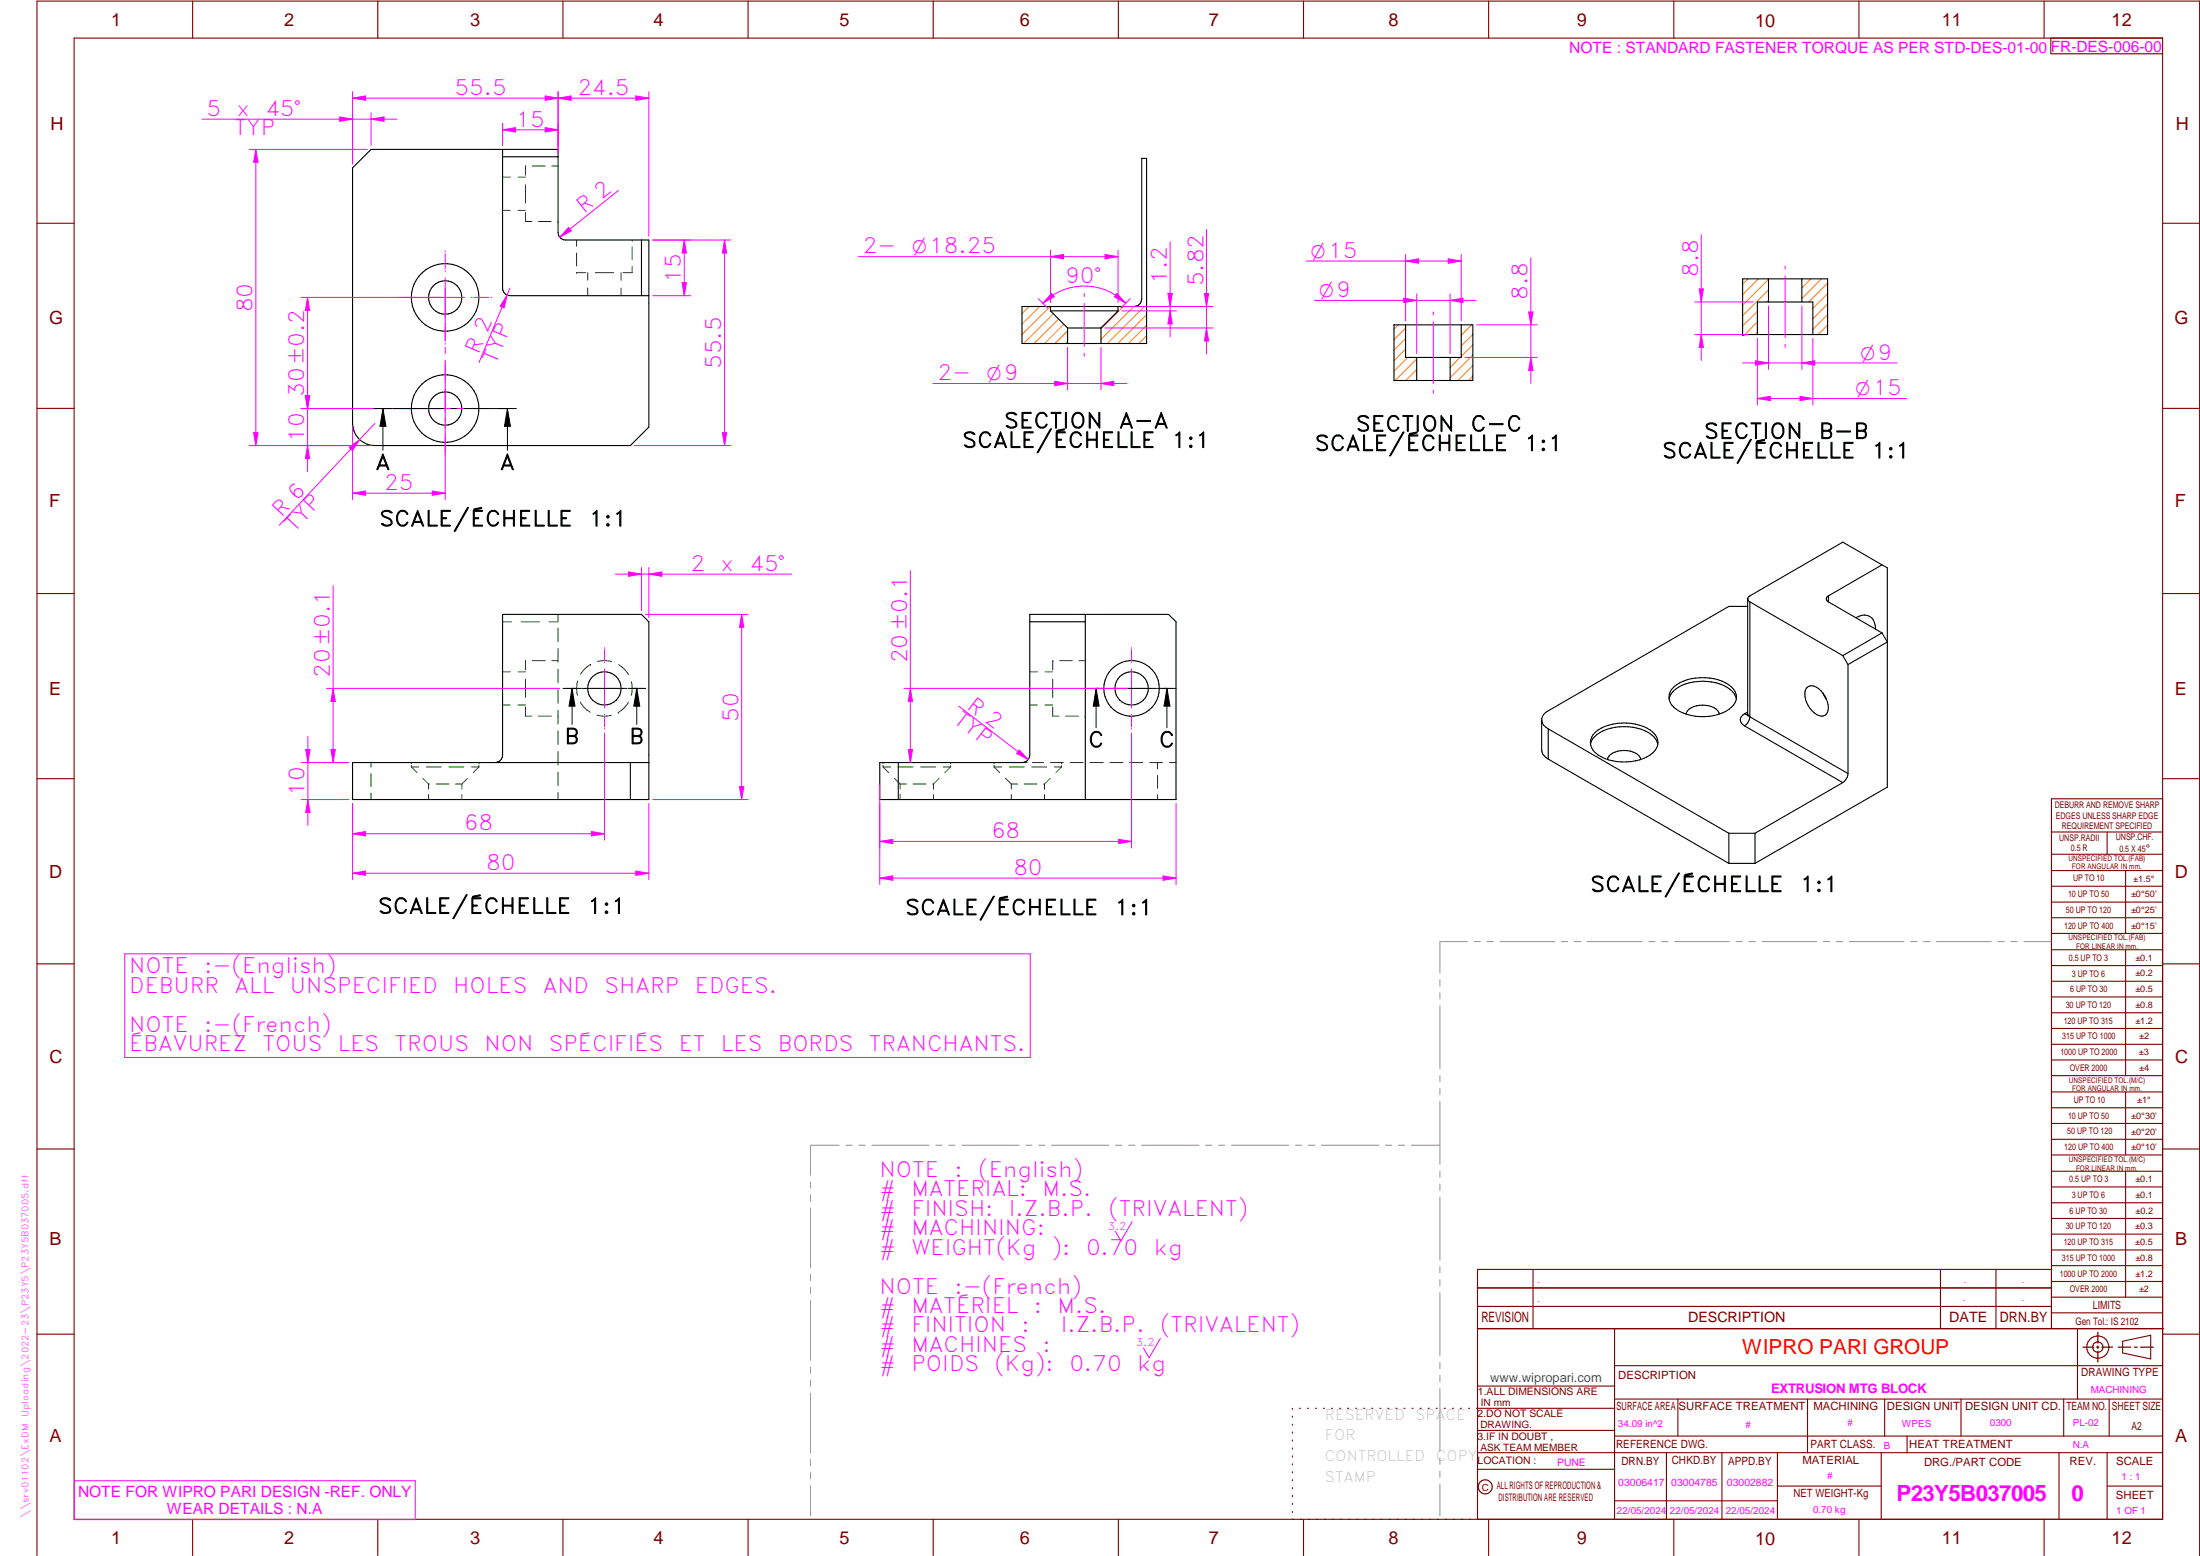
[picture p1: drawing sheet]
<svg xmlns="http://www.w3.org/2000/svg" width="594mm" height="420mm" viewBox="0 0 594 420" stroke-linecap="round" stroke-linejoin="round" font-family="sans-serif">
<g fill="none" stroke="#800000" stroke-width=".3">
<path d="M20 10.3h564v400h-564zM52 .3v10M102 .3v10M152 .3v10M202 .3v10M252 .3v10M302 .3v10M352 .3v10M402 .3v10M452 .3v10M502 .3v10M552 .3v10"/>
<path d="M553.8 10.3v4.2h30.2M10 60.3h10M584 60.3h10M10 110.3h10M584 110.3h10M10 160.3h10M584 160.3h10M10 210.3h10M584 215.7h-30v143.1M584 210.3h10M554 224.7h30M554 230.7h30"/>
<path d="M554 235.1h30M554 239.3h30M569 224.7v6M574 235.1v17M554 243.6h30M554 247.8h30M554 252.1h30M554 256.5h30M574 256.5v33.9M10 260.3h10M554 260.7h30M554 265h30"/>
<path d="M554 269.2h30M554 273.5h30M554 277.7h30M584 260.3h10M554 282h30M554 286.2h30M554 290.4h30M554 294.9h30M554 299.1h30M574 294.9v17M10 310.3h10M554 303.4h30"/>
<path d="M554 307.6h30M554 311.9h30M554 316.3h30M574 316.3v34M584 310.3h10M554 320.5h30M554 324.8h30M554 329h30M554 333.2h30M554 337.5h30M399 358.8h185.2M399 352.8h155"/>
<path d="M399 347.8h155M414 342.8v16M436 358.8v51.5M524 342.8v16M539 342.8v16M554 341.8h30M554 346h30M554 350.3h30M554 354.5h30M554 342.8h-155v67.5M561 358.8v19M10 360.3h10"/>
<path d="M399 374.3h37M436 377.8h148M453.1 377.8v10M488.1 377.8v14.5M508.9 377.8v10M529.5 377.8v10M557.3 377.8v10M569.5 377.8v10M573.2 362.2l7.6-1.6v6.3l-7.6-1.6zM584 368.8h-148M584 360.3h10M349 380.3v.3"/>
<path d="M349 382.4v.3M349 384.6v.3M349 386.7v.3M349 388.8v.3M349 391v.3M349 393.1v.3M349 395.3v.3M349 397.4v.3M349 399.5v.3M350.9 380.3h.2M353.1 380.3h.2M355.2 380.3h.3"/>
<path d="M357.4 380.3h.3M359.6 380.3h.3M361.7 380.3h.3M363.9 380.3h.3M366.1 380.3h.3M368.3 380.3h.2M370.4 380.3h.3M372.6 380.3h.3M374.8 380.3h.3M376.9 380.3h.4M379.1 380.3h.3M381.3 380.3h.3"/>
<path d="M383.4 380.3h.4M385.6 380.3h.3M387.8 380.3h.3M390 380.3h.3M392.2 380.3h.3M394.3 380.3h.3M396.5 380.3h.3M398.7 380.3h37.3M399 396.7h37M399 392.3h185M399 386.2h37M436 387.8h148"/>
<path d="M450 392.3v18M465 392.3v18M480 392.3v18M508 392.3v18M515 387.8v4.5M556 392.3v18M569 392.3v18M52 410.3v9.7M102 410.3v9.7M152 410.3v9.7M202 410.3v9.7M252 410.3v9.7"/>
<path d="M302 410.3v9.7M349 401.7v.3M349 403.8v.4M349 406v.3M349 408.1v.3M352 410.3v9.7M402 410.3v9.7M436 405.3h44M452 410.3v9.7M480 401.3h28M502 410.3v9.7M552 410.3v9.7"/>
<path d="M569 401.3h15M10 420v-419.7h584v419.7"/>
<circle cx="566.5" cy="363.7" r="1.39"/>
<circle cx="566.5" cy="363.8" r="3"/>
<circle cx="401.1" cy="401.5" r="1.9"/>
</g>
<g fill="none" stroke="#f0f" stroke-width=".27">
<path d="M67.3 40.3h31.9M120.2 67.7v.2M120.2 68.5v4.1M120.2 73.1v.2M120.2 75.1v17.1M107.6 80.3h.3M108.4 80.3h4M113 80.3h.2M115 80.3h10.5M120.2 92.7v.3M120.2 93.7v1.8M120.2 97.2v18.4"/>
<path d="M127.2 80.3h.2M128 80.3h4M132.6 80.3h.2M68.5 116.8h1.2l-.6 3.5zM107.6 110.3h.3M108.4 110.3h4M113 110.3h.2M115 110.3h10.5M120.2 117.3v.2M120.2 118.1v4M127.2 110.3h.2M128 110.3h4"/>
<path d="M132.6 110.3h.2M67.3 120.3h32.9M120.2 122.7v.2M163.2 174.9v.2M163.2 175.5v2.9M163.2 178.7v.2M305.6 174.9v.2M305.6 175.5v2.9M305.6 178.7v.2M152.2 185.9h.2M152.8 185.9h2.9M156.1 185.9h.1"/>
<path d="M158 185.9h10.5M163.2 192.9v.1M163.2 193.4v2.9M163.2 196.7v.2M163.2 180.6v10.5M170.2 185.9h.1M170.8 185.9h2.8M174 185.9h.2M294.5 185.9h.3M295.1 185.9h2.9M298.4 185.9h.2M300.3 185.9h10.5"/>
<path d="M305.6 180.6v10.5M305.6 192.9v.1M305.6 193.4v2.9M305.6 196.7v.2M312.6 185.9h.1M313.1 185.9h2.9M316.4 185.9h.2M33.7 257.6h244.5v27.9h-244.5zM305.7 329.9l-3 5.2-1.5-2.6M313.3 361.4l-3 5.2-1.5-2.6M20.1 399.8h92v10.5h-92z"/>
</g>
<g fill="none" stroke="#949494" stroke-width=".27">
<path d="M396.2 254.3h-7.4v8.5M398.1 254.3h1.6M401.5 254.3h1.8M405 254.3h14.8M421.6 254.3h1.7M425.1 254.3h1.7M428.6 254.3h14.8M445.2 254.3h1.7M448.7 254.3h1.7M452.2 254.3h14.8M468.8 254.3h1.7M472.3 254.3h1.7"/>
<path d="M475.8 254.3h14.8M492.4 254.3h1.7M495.8 254.3h1.8M499.4 254.3h14.7M516 254.3h1.6M519.4 254.3h1.8M522.9 254.3h14.8M539.5 254.3h1.7M543 254.3h1.7M546.5 254.3h7.4M388.8 264.5v1.8M388.8 268.1v1.6"/>
<path d="M388.8 271.6v17M388.8 290.4v1.7M388.8 293.9v1.7M388.8 297.4v17M218.9 319.2v1.6M226.6 309.2h-7.7v8.1M228.4 309.2h1.7M231.9 309.2h1.7M235.4 309.2h15.5M252.7 309.2h1.7M256.2 309.2h1.7M259.7 309.2h15.5"/>
<path d="M277 309.2h1.7M280.5 309.2h1.7M284 309.2h15.5M301.2 309.2h1.8M304.8 309.2h1.7M308.3 309.2h15.5M325.5 309.2h1.7M329.1 309.2h1.6M332.6 309.2h15.4M349.8 309.2h1.7M353.3 309.2h1.7M356.8 309.2h15.5"/>
<path d="M374.1 309.2h1.7M377.6 309.2h1.7M381.1 309.2h7.7M388.8 316.2v1.7M388.8 319.7v1.7M218.9 322.6v1.8M218.9 326.1v16.2M388.8 323.2v17.1M218.9 344.1v1.8M218.9 347.6v1.7M218.9 351.2v16.1M388.8 342.1v1.6"/>
<path d="M388.8 345.6v1.7M388.8 349v17.1M218.9 369.1v1.7M218.9 372.6v1.8M218.9 376.1v16.2M388.8 367.9v1.7M388.8 371.4v1.7M388.8 374.9v17M218.9 394.1v1.8M218.9 397.6v1.7M388.8 393.7v1.7M388.8 397.2v1.7"/>
<path d="M218.9 401.2v8.1M388.8 400.7v8.6"/>
</g>
<path d="M566.5 359.7v3M562.5 363.8h2.9M566.1 363.8h.7M566.5 363.4v.7M566.5 364.9v2.8M567.6 363.8h2.9M572 363.8h3.4M576.3 363.8h.8M578 363.8h3.5" fill="none" stroke="#800000" stroke-width=".34"/>
<g fill="none" stroke="#008000" stroke-width=".27">
<path d="M135.7 56.8h2M135.7 47.8h2.1M139.9 56.8h2M139.9 47.8h2M141.9 49.9v4.9M141.9 57.4v2.4h1.7M142 44.8l-.1 2.5M143.8 44.8h3.4M145.4 59.8h3.5M149 44.8h1.7M150.7 59.8h.1M155.7 73.6h.1"/>
<path d="M155.7 64.8v1.7M155.7 68.3v3.5M155.7 73.6h2.5M158.7 73.6v2M158.7 77.8v2M160.8 73.6h4.9M167.7 73.6v2.1M167.7 77.8v2M170.7 64.9h.1M170.7 71.9v1.7h-2.4M170.7 66.7v3.4M135.7 167.9h2.5"/>
<path d="M140.7 167.9h5M142 178.4l-.1 2.4M143.8 178.4h3.4M148.2 167.9h2.5M149 178.4h1.7M150.7 165.9v1.8M150.7 169.6v3.7M150.7 175.1v3.7M159.5 179.4a7.3 7.3 0 0 0-2.7 2.7M159.5 179.4h.1M161.4 178.6a6.2 6.2 0 0 1 3.8 .1M167 179.5a7.6 7.6 0 0 1 2.7 2.7"/>
<path d="M284.3 178.4v2.5M284.3 178.4h.1M286.1 178.4h3.5M291.4 178.4h1.7M135.7 190.4h2M135.7 181.4h2.1M139.9 190.4h2M139.9 181.4h2M141.9 190.9v2.5h1.7M141.9 183.4v4.9M145.4 193.4h3.5M150.7 193.4h.1"/>
<path d="M150.7 180.7v3.7M150.7 186.3v3.6M150.7 191.8v3.7M150.7 197.4v3.6M156 183.9a6.9 6.9 0 0 0-.1 3.8M156.7 189.6a7.1 7.1 0 0 0 2.7 2.7M161.2 193.1a6.9 6.9 0 0 0 3.9 0M167 192.4h.1M169.7 189.6a7.5 7.5 0 0 1-2.7 2.8M170.5 184a7.1 7.1 0 0 1 0 3.8M278.1 190.4h2M278.1 181.4h2.1"/>
<path d="M282.2 190.4h2.1M282.2 181.4h2.1M284.3 183.4v5M284.3 190.9v2.5h1.7M287.8 193.4h3.4M293 193.4h.1M100.2 205.9v1.2M100.2 208.9v3.5M100.2 214.2v1.7M111.1 207.1h2M111.1 205.9v.3M111.1 206.7v.4"/>
<path d="M111.1 207.1l1.5 1.5M114.2 210.2l1.5 1.5M115.1 207.1h4.1M115.7 211.7h.2M115.7 211.7v1.4M115.7 214.5v1.4M117.8 211.7h3.4M121.2 207.1h4.1M123 211.7h1.7M124.7 211.7v1.4M124.7 214.5v1.4M126.2 210.2l-1.5 1.5"/>
<path d="M127.3 207.1h2M129.3 205.9v.4M129.3 206.7v.4M129.3 207.1l-1.5 1.5M150.7 202.9v3.7M150.7 208.5v3.6M150.7 214v1.9M238.5 207.1h2M238.5 205.9v.3M238.5 206.7v.4M238.5 207.1l1.4 1.5M241.5 210.2l1.6 1.5"/>
<path d="M242.6 207.1h3.9M243.1 211.7h1.7M243.1 211.7v1.4M243.1 214.5v1.4M246.6 211.7h3.4M248.6 207.1h4M251.8 211.7h.3M252.1 211.7v1.4M252.1 214.5v1.4M253.6 210.2l-1.5 1.5M254.7 207.1h2M256.7 205.9v.4"/>
<path d="M256.7 206.7v.4M256.7 207.1l-1.6 1.5M268.4 207.1h2.1M268.4 205.9v.3M268.4 206.7v.4M268.4 207.1l1.6 1.5M271.5 210.2l1.6 1.5M272.5 207.1h4.1M273.1 211.7h1.7M273.1 211.7v1.4M273.1 214.5v1.4M276 205.9h1.4"/>
<path d="M276.6 211.7h3.4M278.6 207.1h4.1M278.8 205.9h3M281.8 211.7h.3M282.1 211.7v1.4M282.1 214.5v1.4M283.6 210.2l-1.5 1.5M283.6 205.9h3.6M284.7 207.1h2M286.7 207.1l-1.5 1.5M286.7 205.9v.4M286.7 206.7v.4"/>
<path d="M289 205.9h3.5M294.3 205.9h3.6M299.7 205.9h3.5M305 205.9h3.6M310.4 205.9h3.5M312.6 205.9v1.7M312.6 209.4v3.5M312.6 214.6v1.3M315.8 205.9h1.8"/>
</g>
<g fill="none" stroke="#000" stroke-width=".3">
<path d="M100.2 40.3h50.5v22.5a1.97 1.97 0 0 0 2 2h22.5v50.5l-5 5h-69a6 6 0 0 1-6-6v-69zM135.7 40.3v37.5a2.03 2.03 0 0 0 2 2h37.5M135.7 42.3h15M173.2 64.8v15M508.2 152.5l1.4 .8v59.3l-35.7 20.5M508.2 152.5l-10.6-6.1-25.1 14.5a.85 .85 0 0 0-.5 .8 .85 .85 0 0 0 .5 .8M508.2 152.5l-14.5 8.4M278.1 167.9h15M293.1 165.9v50M471.9 161.7v31l.6 .8M471.9 163.7h-5.1l-48.7 28.2a2.95 2.95 0 0 0-1.8 2.2v8.4a2.82 2.82 0 0 0 1.8 2.5M472.5 162.5l25.1 14.5"/>
<path d="M472.5 162.5v31M493.7 162.5l14.5 8.4M493.7 160.9v1.6M493.7 160.9a.85 .85 0 0 0-.5 .8 .85 .85 0 0 0 .5 .8M497.6 177l1.4 2.5M499 179.5v29.4M501.1 166.8a3.3 3.3 0 0 1 4.8 .6l.5 1.6 .1 .9M508.2 170.9l-10.6 6.1M508.2 170.9l1.4 2.5-10.6 6.1M416.3 194.7a2.95 2.95 0 0 0 1.8 2.1M418.1 196.8l48.7 28.2M418.1 196.8v8.2"/>
<path d="M430.8 197.7a13.3 13.3 0 0 1 15.6 0 3.6 3.6 0 0 1-.8 6.1 13.6 13.6 0 0 1-14.8-.6 3.5 3.5 0 0 1 0-5.5zM450.7 188.7a6.7 6.7 0 0 1 5.5-4.3 13.6 13.6 0 0 1 10.9 1.7 4.2 4.2 0 0 1 1.8 2.6M452 185.5a13.3 13.3 0 0 1 15.6 0 3.6 3.6 0 0 1-.8 6.1 13.7 13.7 0 0 1-14.1 0 3.7 3.7 0 0 1-.7-6.1zM455.3 192.8a4.2 4.2 0 0 1 4.5-2.4 4.1 4.1 0 0 1 4.5 2.4M471.1 196l26.5 15.3M471.1 192.7a1.73 1.73 0 0 0-1.2 1.7 1.73 1.73 0 0 0 1.2 1.6M471.1 192.7l.8 .2M471.8 193h.1M471.9 192.9h.1M471.9 193h.1M471.9 192.3l-.8 .4M471.9 192.8v.1"/>
<path d="M472.5 193.5l26.5 15.4M472.5 193.5l-.1 .6a3.2 3.2 0 0 1-1.3 1.9M487.9 185.7a2.28 2.28 0 0 1 3.2 .3 6.4 6.4 0 0 1 2.4 6.4 1.9 1.9 0 0 1-2.9 .6 6.4 6.4 0 0 1-3-6.8zM492.2 187.1l1 1.8M133.7 205.9a1.97 1.97 0 0 0 2-2v-38h37.5l2 2v48h-80v-10h80M170.2 205.9v10M237.6 205.9h38.4a2.03 2.03 0 0 0 2.1-2v-38h37.4l2.1 2v48h-80zM242.6 205.9v10M418.1 205l48.7 28.1M429.5 201a6.7 6.7 0 0 1 5.5-4.4 13 13 0 0 1 11.6 2.4l.5 .6 .6 1.4M434.1 205.1a4.2 4.2 0 0 1 4.5-2.5 4.2 4.2 0 0 1 4.5 2.5M497.6 211.3l-23.7 13.7"/>
<path d="M499 208.9a3.1 3.1 0 0 1-1.4 2.4M466.8 225h7.1M466.8 225v8.1M466.8 233.1h7.1M473.9 225v8.1"/>
<circle cx="120.2" cy="80.3" r="9.1"/>
<circle cx="120.2" cy="80.3" r="4.5"/>
<circle cx="120.2" cy="110.3" r="9.1"/>
<circle cx="120.2" cy="110.3" r="4.5"/>
<circle cx="163.2" cy="185.9" r="4.5"/>
<circle cx="305.6" cy="185.9" r="7.5"/>
<circle cx="305.6" cy="185.9" r="4.5"/>
</g>
<path d="M68.5 116.8h1.2l-.6 3.5z" fill="#f0f"/>
<path d="M69.1 40.3l.6 3.5h-1.2z" fill="none" stroke="#f0f" stroke-width=".27"/>
<path d="M69.1 40.3l.6 3.5h-1.2z" fill="#f0f"/>
<path d="M69.1 40.3v80M176.3 64.8h21.1M195.1 116.8h1.1l-.5 3.5zM171.3 120.3h26.1" fill="none" stroke="#f0f" stroke-width=".27"/>
<path d="M195.1 116.8h1.1l-.5 3.5z" fill="#f0f"/>
<path d="M195.7 64.8l.5 3.5h-1.1z" fill="none" stroke="#f0f" stroke-width=".27"/>
<path d="M195.7 64.8l.5 3.5h-1.1z" fill="#f0f"/>
<path d="M95.2 24.8v19.5M147.2 25.9l3.5 .6-3.5 .6zM150.7 24.8v16.5M195.7 64.8v55.5" fill="none" stroke="#f0f" stroke-width=".27"/>
<path d="M147.2 25.9l3.5 .6-3.5 .6z" fill="#f0f"/>
<path d="M95.2 26.5l3.5-.6v1.2z" fill="none" stroke="#f0f" stroke-width=".27"/>
<path d="M95.2 26.5l3.5-.6v1.2z" fill="#f0f"/>
<path d="M95.2 26.5h55.5M150.7 24.8v16.5M150.7 26.5l3.5-.6v1.2zM175.2 24.8v39" fill="none" stroke="#f0f" stroke-width=".27"/>
<path d="M150.7 26.5l3.5-.6v1.2z" fill="#f0f"/>
<path d="M171.7 25.9l3.5 .6-3.5 .6z" fill="none" stroke="#f0f" stroke-width=".27"/>
<path d="M171.7 25.9l3.5 .6-3.5 .6z" fill="#f0f"/>
<path d="M150.7 26.5h24.5M176.3 79.8h10.2M176.3 64.8h10.2M184.2 76.3h1.2l-.6 3.5z" fill="none" stroke="#f0f" stroke-width=".27"/>
<path d="M184.2 76.3h1.2l-.6 3.5z" fill="#f0f"/>
<path d="M184.8 64.8l.6 3.5h-1.2z" fill="none" stroke="#f0f" stroke-width=".27"/>
<path d="M184.8 64.8l.6 3.5h-1.2z" fill="#f0f"/>
<path d="M135.7 33.3v6M135.7 35.1l3.5-.6v1.1zM150.7 33.3v6M184.8 64.8v15" fill="none" stroke="#f0f" stroke-width=".27"/>
<path d="M135.7 35.1l3.5-.6v1.1z" fill="#f0f"/>
<path d="M147.2 34.5l3.5 .6-3.5 .5z" fill="none" stroke="#f0f" stroke-width=".27"/>
<path d="M147.2 34.5l3.5 .6-3.5 .5z" fill="#f0f"/>
<path d="M135.7 35.1h15M167 51.4l-15.8 12.7M153.5 61.4l.8 1-3.1 1.7z" fill="none" stroke="#f0f" stroke-width=".27"/>
<path d="M153.5 61.4l.8 1-3.1 1.7z" fill="#f0f"/>
<path d="M95.2 217v20.5M175.2 217v20.5M95.2 235.8l3.5-.6v1.1z" fill="none" stroke="#f0f" stroke-width=".27"/>
<path d="M95.2 235.8l3.5-.6v1.1z" fill="#f0f"/>
<path d="M171.7 235.2l3.5 .6-3.5 .5z" fill="none" stroke="#f0f" stroke-width=".27"/>
<path d="M171.7 235.2l3.5 .6-3.5 .5z" fill="#f0f"/>
<path d="M237.6 217v21.8M317.6 217v21.8M95.2 235.8h80M237.6 237.1l3.5-.6v1.2z" fill="none" stroke="#f0f" stroke-width=".27"/>
<path d="M237.6 237.1l3.5-.6v1.2z" fill="#f0f"/>
<path d="M314.1 236.5l3.5 .6-3.5 .6z" fill="none" stroke="#f0f" stroke-width=".27"/>
<path d="M314.1 236.5l3.5 .6-3.5 .6z" fill="#f0f"/>
<path d="M81.4 215.9h12.8M81.4 205.9h12.8M83.1 215.9l.6 3.5h-1.2zM237.6 237.1h80" fill="none" stroke="#f0f" stroke-width=".27"/>
<path d="M83.1 215.9l.6 3.5h-1.2z" fill="#f0f"/>
<path d="M82.5 202.4h1.2l-.6 3.5z" fill="none" stroke="#f0f" stroke-width=".27"/>
<path d="M82.5 202.4h1.2l-.6 3.5z" fill="#f0f"/>
<path d="M174.3 165.9h27.7M83.1 198.9v24M176.3 215.9h25.7M199.7 212.4h1.2l-.6 3.5z" fill="none" stroke="#f0f" stroke-width=".27"/>
<path d="M199.7 212.4h1.2l-.6 3.5z" fill="#f0f"/>
<path d="M200.3 165.9l.6 3.5h-1.2z" fill="none" stroke="#f0f" stroke-width=".27"/>
<path d="M200.3 165.9l.6 3.5h-1.2z" fill="#f0f"/>
<path d="M173.2 153.2v11.6M175.2 153.2v13.6M175.2 155l3.5-.6v1.2zM200.3 165.9v50" fill="none" stroke="#f0f" stroke-width=".27"/>
<path d="M175.2 155l3.5-.6v1.2z" fill="#f0f"/>
<path d="M169.7 154.4l3.5 .6-3.5 .6z" fill="none" stroke="#f0f" stroke-width=".27"/>
<path d="M169.7 154.4l3.5 .6-3.5 .6z" fill="#f0f"/>
<path d="M166.2 155h47.6M258.9 190.7l18.8 14.4M275.2 202.5l2.5 2.6-3.2-1.6z" fill="none" stroke="#f0f" stroke-width=".27"/>
<path d="M275.2 202.5l2.5 2.6-3.2-1.6z" fill="#f0f"/>
<path d="M305.6 198v31M237.6 211.9v17.1M237.6 227.2l3.5-.5v1.1z" fill="none" stroke="#f0f" stroke-width=".27"/>
<path d="M237.6 227.2l3.5-.5v1.1z" fill="#f0f"/>
<path d="M302.1 226.7l3.5 .5-3.5 .6z" fill="none" stroke="#f0f" stroke-width=".27"/>
<path d="M302.1 226.7l3.5 .5-3.5 .6z" fill="#f0f"/>
<path d="M163.2 198v28.9M95.2 217v9.9M95.2 225.1l3.5-.6v1.2zM237.6 227.2h68" fill="none" stroke="#f0f" stroke-width=".27"/>
<path d="M95.2 225.1l3.5-.6v1.2z" fill="#f0f"/>
<path d="M159.7 224.5l3.5 .6-3.5 .6z" fill="none" stroke="#f0f" stroke-width=".27"/>
<path d="M159.7 224.5l3.5 .6-3.5 .6z" fill="#f0f"/>
<path d="M95.2 115.4v19.5M120.2 114.9v20M95.2 133.2l3.5-.6v1.1zM95.2 225.1h68" fill="none" stroke="#f0f" stroke-width=".27"/>
<path d="M95.2 133.2l3.5-.6v1.1z" fill="#f0f"/>
<path d="M116.7 132.6l3.5 .6-3.5 .5z" fill="none" stroke="#f0f" stroke-width=".27"/>
<path d="M116.7 132.6l3.5 .6-3.5 .5z" fill="#f0f"/>
<path d="M81.3 110.3h37.9M81.3 120.3h18.9M83.1 120.3l.5 3.5h-1.1zM95.2 133.2h25" fill="none" stroke="#f0f" stroke-width=".27"/>
<path d="M83.1 120.3l.5 3.5h-1.1z" fill="#f0f"/>
<path d="M82.5 106.8h1.1l-.5 3.5z" fill="none" stroke="#f0f" stroke-width=".27"/>
<path d="M82.5 106.8h1.1l-.5 3.5z" fill="#f0f"/>
<path d="M81.3 80.3h37.9M81.3 110.3h37.9M82.5 106.8h1.1l-.5 3.5zM83.1 103.3v24" fill="none" stroke="#f0f" stroke-width=".27"/>
<path d="M82.5 106.8h1.1l-.5 3.5z" fill="#f0f"/>
<path d="M83.1 80.3l.5 3.5h-1.1z" fill="none" stroke="#f0f" stroke-width=".27"/>
<path d="M83.1 80.3l.5 3.5h-1.1z" fill="#f0f"/>
<path d="M91.7 31.6l3.5 .6-3.5 .6zM95.2 30.4v13.9M100.2 30.4v8.9M83.1 80.3v30" fill="none" stroke="#f0f" stroke-width=".27"/>
<path d="M91.7 31.6l3.5 .6-3.5 .6z" fill="#f0f"/>
<path d="M100.2 32.2l3.5-.6v1.2z" fill="none" stroke="#f0f" stroke-width=".27"/>
<path d="M100.2 32.2l3.5-.6v1.2z" fill="#f0f"/>
<path d="M54.5 32.2h52.7M101.2 114.3l-25.8 27.5M94.3 120.9l2.8-2.2-1.9 3z" fill="none" stroke="#f0f" stroke-width=".27"/>
<path d="M94.3 120.9l2.8-2.2-1.9 3z" fill="#f0f"/>
<g fill="none" stroke="#000" stroke-width=".27">
<path d="M101 110.3h4.8M103.4 110.3l.8 4.8h-1.6zM103.4 110.3v11.3M106 110.3h14M121.8 110.3h1.7M125.3 110.3h14.1M137 110.3l.8 4.8h-1.6zM137 110.3v11.3M152.1 185.9h4.8M154.5 185.9l.8 4.8h-1.6zM154.5 185.9v9.7M157.1 185.9h12.2"/>
<path d="M169.6 185.9h4.8M172 185.9l.8 4.8h-1.7zM172 185.9v9.7M293.6 185.9h4.8M296 185.9l.8 4.8h-1.6zM296 185.9v10.6M298.6 185.9h13.9M312.7 185.9h4.8M315.1 185.9l.8 4.8h-1.6zM315.1 185.9v10.6"/>
</g>
<path d="M103.4 110.3l.8 4.8h-1.6zM137 110.3l.8 4.8h-1.6zM154.5 185.9l.8 4.8h-1.6zM172 185.9l.8 4.8h-1.7zM296 185.9l.8 4.8h-1.6zM315.1 185.9l.8 4.8h-1.6z" fill="#000"/>
<g fill="none" stroke="#ff8000" stroke-width=".27">
<path d="M472 75.3l-1.4 1.5M474.8 75.3l-4.2 4.3M477.6 75.4l-7 7M477.6 78.3l-7 7M489 75.3l-2.4 2.5M491.8 75.3l-5.2 5.3M493.5 79.3l-4 3.9M493.5 76.5l-5.1 5M277.9 82.8l-1.9 1.9M280.7 82.8l-4.7 4.7M283.6 82.8l-7.6 7.5M284.4 84.7l-8 8.1"/>
<path d="M285.9 86.1l-6.7 6.7M287.3 87.5l-5.2 5.3M288.3 92.2l-.6 .6M288.3 89.4l-3.4 3.4M303.4 82.8l-6.1 6M306.2 82.8l-8.9 8.9M309 82.8l-10 10M309.6 90.7l-2.1 2.1M309.6 87.8l-4.9 5M309.6 85l-7.7 7.8M377.6 87.7l-1.2 1.2M379.6 91.4l-3.2 3.2"/>
<path d="M379.6 94.2l-3.2 3.2M379.6 88.6l-3.2 3.1M380.1 96.5l-3.7 3.7M382.6 96.9l-5.9 5.8M382.6 99.7l-3 3M474.5 86.9l-3.4 3.5M474.5 89.7l-.5 .6M474.5 84.1l-3.9 4M477.6 81.1l-.5 .4M493.5 82.1l-4 4M493.5 84.9l-4 4M493.5 87.8l-2.5 2.5"/>
<path d="M382.6 102.6l-.2 .1"/>
</g>
<g fill="none" stroke="#000" stroke-width=".3">
<path d="M470.6 75.3h22.9v15h-22l-.9 .3zM477.6 75.3v6.2M486.6 75.3v6.2M283.7 83.9h18.2M283.7 82.8v1.1M283.7 83.9l4.6 4.7M288.3 88.6h9M288.3 88.6v4.2M297.3 88.6v4.2M301.9 83.9l-4.6 4.7M301.9 82.8v1.1M306.3 82.8a2.03 2.03 0 0 0 2-2.1v-37.9h1.3v50h-33.6v-10h33.6"/>
<path d="M489.5 90.3v-8.8h-15v8.8"/>
</g>
<path d="M292.8 79.2v.9M482 71.8v.8M482 74.5v16.6M292.8 81.9v11.7M292.8 95.4v.8M482 93v.8" fill="none" stroke="#f0f" stroke-width=".27"/>
<path d="M394.2 96.5l-2.6 2.7M397.4 87.7l-2.8 2.9M397.7 95.9l-6.1 6.1M397.7 98.7l-4 4M397.7 90.3l-3.1 3.1M397.7 93.1l-3.1 3.1M397.7 101.6l-1.2 1.1" fill="none" stroke="#ff8000" stroke-width=".27"/>
<path d="M376.4 87.7h21.3v15h-21.3zM379.6 87.7v8.8h15v-8.8M382.6 96.5v6.2M391.6 96.5v6.2" fill="none" stroke="#000" stroke-width=".3"/>
<path d="M379.6 70.5l3.5-.6v1.2zM379.6 68.7v18M394.6 68.7v18M387 84.2v.8M387 86.9v16.6M387 105.4v.8" fill="none" stroke="#f0f" stroke-width=".27"/>
<path d="M379.6 70.5l3.5-.6v1.2z" fill="#f0f"/>
<path d="M391.1 69.9l3.5 .6-3.5 .6z" fill="none" stroke="#f0f" stroke-width=".27"/>
<path d="M391.1 69.9l3.5 .6-3.5 .6z" fill="#f0f"/>
<path d="M352.7 70.5h41.9M382.6 79.4v16.1M391.6 79.4v16.1M379 80.5l3.6 .6-3.6 .6z" fill="none" stroke="#f0f" stroke-width=".27"/>
<path d="M379 80.5l3.6 .6-3.6 .6z" fill="#f0f"/>
<path d="M391.6 81.1l3.4-.6v1.2z" fill="none" stroke="#f0f" stroke-width=".27"/>
<path d="M391.6 81.1l3.4-.6v1.2z" fill="#f0f"/>
<path d="M355 81.1h43.6M395.6 96.5h19.5M398.7 87.7h16.4M412.8 84.2h1.2l-.6 3.5z" fill="none" stroke="#f0f" stroke-width=".27"/>
<path d="M412.8 84.2h1.2l-.6 3.5z" fill="#f0f"/>
<path d="M413.4 96.5l.6 3.5h-1.2z" fill="none" stroke="#f0f" stroke-width=".27"/>
<path d="M413.4 96.5l.6 3.5h-1.2z" fill="#f0f"/>
<path d="M413.4 69.6v33.9M474.5 91.4v17.9M489.5 91.4v17.9M474.5 107.6l3.6-.6v1.2z" fill="none" stroke="#f0f" stroke-width=".27"/>
<path d="M474.5 107.6l3.6-.6v1.2z" fill="#f0f"/>
<path d="M486.1 107l3.4 .6-3.4 .6z" fill="none" stroke="#f0f" stroke-width=".27"/>
<path d="M486.1 107l3.4 .6-3.4 .6z" fill="#f0f"/>
<path d="M474 97.4l3.6 .6-3.6 .6zM477.6 82.6v17.1M486.6 82.6v17.1M474.5 107.6h40.4" fill="none" stroke="#f0f" stroke-width=".27"/>
<path d="M474 97.4l3.6 .6-3.6 .6z" fill="#f0f"/>
<path d="M486.6 98l3.4-.6v1.2z" fill="none" stroke="#f0f" stroke-width=".27"/>
<path d="M486.6 98l3.4-.6v1.2z" fill="#f0f"/>
<path d="M457.7 90.3h14.3M457.7 81.5h15.8M459.4 90.3l.6 3.5h-1.2zM470.6 98h41.7" fill="none" stroke="#f0f" stroke-width=".27"/>
<path d="M459.4 90.3l.6 3.5h-1.2z" fill="#f0f"/>
<path d="M458.8 78h1.2l-.6 3.5z" fill="none" stroke="#f0f" stroke-width=".27"/>
<path d="M458.8 78h1.2l-.6 3.5z" fill="#f0f"/>
<path d="M283.7 67.6v14.1M283.7 69.3l3.5-.6v1.2zM301.9 67.6v14.1M459.4 63.4v33.9" fill="none" stroke="#f0f" stroke-width=".27"/>
<path d="M283.7 69.3l3.5-.6v1.2z" fill="#f0f"/>
<path d="M298.4 68.7l3.5 .6-3.5 .6z" fill="none" stroke="#f0f" stroke-width=".27"/>
<path d="M298.4 68.7l3.5 .6-3.5 .6z" fill="#f0f"/>
<path d="M231.7 69.3h70.2M288.3 93.8v11.5M297.3 93.8v11.5M284.8 103l3.5 .5-3.5 .6z" fill="none" stroke="#f0f" stroke-width=".27"/>
<path d="M284.8 103l3.5 .5-3.5 .6z" fill="#f0f"/>
<path d="M297.3 103.5l3.5-.5v1.1z" fill="none" stroke="#f0f" stroke-width=".27"/>
<path d="M297.3 103.5l3.5-.5v1.1z" fill="#f0f"/>
<path d="M315.4 79.2h1.2l-.6 3.6zM303 83.9h14.7M310.6 82.8h7.1M251.9 103.5h52.4" fill="none" stroke="#f0f" stroke-width=".27"/>
<path d="M315.4 79.2h1.2l-.6 3.6z" fill="#f0f"/>
<path d="M316 83.9l.6 3.6h-1.2z" fill="none" stroke="#f0f" stroke-width=".27"/>
<path d="M316 83.9l.6 3.6h-1.2z" fill="#f0f"/>
<path d="M316 65.3v25.6M325.2 79.2h1.2l-.6 3.6zM298.4 88.6h29.2M303 82.8h24.6" fill="none" stroke="#f0f" stroke-width=".27"/>
<path d="M325.2 79.2h1.2l-.6 3.6z" fill="#f0f"/>
<path d="M325.8 88.6l.6 3.5h-1.2z" fill="none" stroke="#f0f" stroke-width=".27"/>
<path d="M325.8 88.6l.6 3.5h-1.2z" fill="#f0f"/>
<path d="M301.6 79.2l2.4 2.7-3.1-1.8zM325.8 62v33.6M280.4 80.6l2.5 2.6M305.2 80.6l-2.5 2.6" fill="none" stroke="#f0f" stroke-width=".27"/>
<path d="M301.6 79.2l2.4 2.7-3.1-1.8z" fill="#f0f"/>
<path d="M284 79.2l.7 .9-3.1 1.8z" fill="none" stroke="#f0f" stroke-width=".27"/>
<path d="M284 79.2l.7 .9-3.1 1.8z" fill="#f0f"/>
<path d="M136.9 79.7l-.8 3.4-1-.4zM137.7 77.8l-8.3 20.1M304 81.9a15.8 15.8 0 0 0-22.4 0" fill="none" stroke="#f0f" stroke-width=".27"/>
<path d="M136.9 79.7l-.8 3.4-1-.4z" fill="#f0f"/>
<path d="M244.1 185.9h60.4M245.3 202.4h1.1l-.6 3.5z" fill="none" stroke="#f0f" stroke-width=".27"/>
<path d="M245.3 202.4h1.1l-.6 3.5z" fill="#f0f"/>
<path d="M245.8 185.9l.6 3.5h-1.1z" fill="none" stroke="#f0f" stroke-width=".27"/>
<path d="M245.8 185.9l.6 3.5h-1.1z" fill="#f0f"/>
<path d="M245.8 154.1v51.8M88.2 185.9h63M88.2 205.9h6M89.4 202.4h1.1l-.5 3.5z" fill="none" stroke="#f0f" stroke-width=".27"/>
<path d="M89.4 202.4h1.1l-.5 3.5z" fill="#f0f"/>
<path d="M90 185.9l.5 3.5h-1.1z" fill="none" stroke="#f0f" stroke-width=".27"/>
<path d="M90 185.9l.5 3.5h-1.1z" fill="#f0f"/>
<path d="M90 158.2v47.7" fill="none" stroke="#f0f" stroke-width=".27"/>
<g font-size="6" fill="#f0f">
<text x="512.1" y="405.2">P23Y5B037005</text>
<text x="559.4" y="405.2">0</text>
</g>
<g font-size="5.7" fill="#f0f">
<text x="122.7" y="25.6">55.5</text>
<text x="155.9" y="25.6">24.5</text>
<text x="55.7" y="31.3">5</text>
<text x="63.9" y="31.3">x</text>
<text x="71.7" y="31.3">45°</text>
<text x="139.3" y="34.2">15</text>
<text x="63.2" y="36.6">TYP</text>
<text x="157.7" y="57.7" transform="rotate(-38 157.7 57.7)">R 2</text>
<text x="233" y="68.4">2-</text>
<text x="183.9" y="76.3" transform="rotate(-90 183.9 76.3)">15</text>
<text x="287.7" y="76.4">90°</text>
<text x="315.1" y="76.7" transform="rotate(-90 315.1 76.7)">1.2</text>
<text x="324.9" y="77.3" transform="rotate(-90 324.9 77.3)">5.82</text>
<text x="458.5" y="74.8" transform="rotate(-90 458.5 74.8)">8.8</text>
<text x="412.5" y="81" transform="rotate(-90 412.5 81)">8.8</text>
<text x="68.2" y="84.3" transform="rotate(-90 68.2 84.3)">80</text>
<text x="129.2" y="95.9" transform="rotate(-67 129.2 95.9)">R 2</text>
<text x="133.9" y="98.4" transform="rotate(-67 133.9 98.4)">TYP</text>
<text x="194.8" y="99.6" transform="rotate(-90 194.8 99.6)">55.5</text>
<text x="82.2" y="107.2" transform="rotate(-90 82.2 107.2)">30±0.2</text>
<text x="253.1" y="102.7">2-</text>
<text x="82.2" y="119.3" transform="rotate(-90 82.2 119.3)">10</text>
<text x="103.8" y="132.3">25</text>
<text x="76" y="139.9" transform="rotate(-47 76 139.9)">R 6</text>
<text x="79.5" y="143.9" transform="rotate(-47 79.5 143.9)">TYP</text>
<text x="186.5" y="154.1">2</text>
<text x="194.6" y="154.1">x</text>
<text x="202.4" y="154.1">45°</text>
<text x="245" y="179.1" transform="rotate(-90 245 179.1)">20±0.1</text>
<text x="89.1" y="183.1" transform="rotate(-90 89.1 183.1)">20±0.1</text>
<text x="260.9" y="191.1" transform="rotate(37 260.9 191.1)">R 2</text>
<text x="199.4" y="194.9" transform="rotate(-90 199.4 194.9)">50</text>
<text x="257.2" y="194.9" transform="rotate(37 257.2 194.9)">TYP</text>
<text x="82.2" y="214.8" transform="rotate(-90 82.2 214.8)">10</text>
<text x="125.3" y="224.2">68</text>
<text x="267.6" y="226.4">68</text>
<text x="131.3" y="234.9">80</text>
<text x="273.6" y="236.2">80</text>
<text x="34.9" y="262.8">NOTE</text>
<text x="55.1" y="262.8">:-(English)</text>
<text x="34.9" y="268.1">DEBURR</text>
<text x="63.4" y="268.1">ALL</text>
<text x="78.3" y="268.1">UNSPECIFIED</text>
<text x="122.4" y="268.1">HOLES</text>
<text x="146.6" y="268.1">AND</text>
<text x="163.2" y="268.1">SHARP</text>
<text x="187.6" y="268.1">EDGES.</text>
<text x="34.9" y="278.6">NOTE</text>
<text x="55.1" y="278.6">:-(French)</text>
<text x="34.9" y="283.8">ÉBAVUREZ</text>
<text x="70.9" y="283.8">TOUS</text>
<text x="91.2" y="283.8">LES</text>
<text x="106.5" y="283.8">TROUS</text>
<text x="130.8" y="283.8">NON</text>
<text x="148.2" y="283.8">SPÉCIFIÉS</text>
<text x="183.3" y="283.8">ET</text>
<text x="194.7" y="283.8">LES</text>
<text x="210" y="283.8">BORDS</text>
<text x="234.6" y="283.8">TRANCHANTS.</text>
<text x="237.5" y="317.8">NOTE</text>
<text x="257.7" y="317.8">:</text>
<text x="264.1" y="317.8">(English)</text>
<text x="237.5" y="323">#</text>
<text x="246.1" y="323">MATERIAL:</text>
<text x="281.5" y="323">M.S.</text>
<text x="237.5" y="328.3">#</text>
<text x="246.1" y="328.3">FINISH:</text>
<text x="272.4" y="328.3">I.Z.B.P.</text>
<text x="299.3" y="328.3">(TRIVALENT)</text>
<text x="237.5" y="333.5">#</text>
<text x="246.1" y="333.5">MACHINING:</text>
<text x="237.5" y="338.8">#</text>
<text x="246.1" y="338.8">WEIGHT(Kg</text>
<text x="284" y="338.8">):</text>
<text x="293.3" y="338.8">0.70</text>
<text x="311.6" y="338.8">kg</text>
<text x="237.5" y="349.3">NOTE</text>
<text x="257.7" y="349.3">:-(French)</text>
<text x="237.5" y="354.5">#</text>
<text x="237.5" y="359.8">#</text>
<text x="246.1" y="359.8">FINITION</text>
<text x="246.1" y="354.5">MATÉRIEL</text>
<text x="275.8" y="359.8">:</text>
<text x="279.2" y="354.5">:</text>
<text x="285.6" y="354.5">M.S.</text>
<text x="286.4" y="359.8">I.Z.B.P.</text>
<text x="313.3" y="359.8">(TRIVALENT)</text>
<text x="237.5" y="365">#</text>
<text x="246.1" y="365">MACHINES</text>
<text x="281.5" y="365">:</text>
<text x="237.5" y="370.3">#</text>
<text x="246.1" y="370.3">POIDS</text>
<text x="268.5" y="370.3">(Kg):</text>
<text x="288.8" y="370.3">0.70</text>
<text x="307.1" y="370.3">kg</text>
</g>
<g font-size="5.7">
<text x="271.1" y="115.6">SECTION</text>
<text x="302.2" y="115.6">A-A</text>
<text x="366.1" y="116.5">SECTION</text>
<text x="397.1" y="116.5">C-C</text>
<text x="460.2" y="118.4">SECTION</text>
<text x="491.2" y="118.4">B-B</text>
<text x="259.8" y="120.9">SCALE/ÉCHELLE</text>
<text x="316.4" y="120.9">1:1</text>
<text x="355" y="121.7">SCALE/ÉCHELLE</text>
<text x="411.6" y="121.7">1:1</text>
<text x="448.9" y="123.7">SCALE/ÉCHELLE</text>
<text x="505.4" y="123.7">1:1</text>
<text x="101.4" y="126.8">A</text>
<text x="135" y="126.8">A</text>
<text x="102.4" y="142.1">SCALE/ÉCHELLE</text>
<text x="159" y="142.1">1:1</text>
<text x="152.4" y="200.9">B</text>
<text x="169.9" y="200.9">B</text>
<text x="293.9" y="201.8">C</text>
<text x="313" y="201.8">C</text>
<text x="429.4" y="240.8">SCALE/ÉCHELLE</text>
<text x="486" y="240.8">1:1</text>
<text x="102.1" y="246.7">SCALE/ÉCHELLE</text>
<text x="158.6" y="246.7">1:1</text>
<text x="244.4" y="247.1">SCALE/ÉCHELLE</text>
<text x="301" y="247.1">1:1</text>
</g>
<text font-size="5.6" fill="#f00" x="470.5" y="365.5">WIPRO PARI GROUP</text>
<g font-size="5.4" fill="#f0f">
<text x="246.3" y="68.4">O18.25</text>
<text x="353.9" y="69.6">O15</text>
<text x="356.2" y="80.3">O9</text>
<text x="502.4" y="97.1">O9</text>
<text x="266.5" y="102.7">O9</text>
<text x="501.1" y="106.7">O15</text>
</g>
<g font-size="4.9" fill="#800000">
<text x="30" y="6.9">1</text>
<text x="76.7" y="6.9">2</text>
<text x="127" y="6.9">3</text>
<text x="176.5" y="6.9">4</text>
<text x="226.7" y="6.9">5</text>
<text x="275.4" y="6.9">6</text>
<text x="326.4" y="6.9">7</text>
<text x="375" y="6.9">8</text>
<text x="425.8" y="6.9">9</text>
<text x="473.9" y="7.3">10</text>
<text x="524.3" y="6.9">11</text>
<text x="570.2" y="6.9">12</text>
<text x="13.6" y="35.1">H</text>
<text x="587.6" y="35.1">H</text>
<text x="13.2" y="87.5">G</text>
<text x="587.2" y="87.5">G</text>
<text x="13.2" y="137">F</text>
<text x="587.2" y="137">F</text>
<text x="13.2" y="187.6">E</text>
<text x="587.2" y="187.6">E</text>
<text x="13.2" y="237">D</text>
<text x="587.2" y="237">D</text>
<text x="13.4" y="287.1">C</text>
<text x="587.4" y="287.1">C</text>
<text x="13.4" y="336.2">B</text>
<text x="587.4" y="336.2">B</text>
<text x="13.4" y="389.3">A</text>
<text x="587.4" y="389.3">A</text>
<text x="30" y="416.9">1</text>
<text x="76.7" y="416.9">2</text>
<text x="127" y="416.9">3</text>
<text x="176.5" y="416.9">4</text>
<text x="226.7" y="416.9">5</text>
<text x="275.4" y="416.9">6</text>
<text x="326.4" y="416.9">7</text>
<text x="375" y="416.9">8</text>
<text x="425.8" y="416.9">9</text>
<text x="473.9" y="417.3">10</text>
<text x="524.3" y="416.9">11</text>
<text x="570.2" y="416.9">12</text>
</g>
<g font-size="4.2" fill="#f0f">
<text x="423.7" y="14.3">NOTE : STANDARD FASTENER TORQUE AS PER STD-DES-01-00</text>
<text x="553.8" y="14">FR-DES-006-00</text>
<text x="21.1" y="404.3">NOTE FOR WIPRO PARI DESIGN -REF. ONLY</text>
<text x="45.1" y="408.8">WEAR DETAILS : N.A</text>
</g>
<g font-size="3.9" fill="#800000">
<text x="400" y="357.1">REVISION</text>
<text x="455.9" y="357.1">DESCRIPTION</text>
<text x="526.4" y="357.1">DATE</text>
<text x="540" y="357.1">DRN.BY</text>
</g>
<g font-size="3.9" fill="#c0c0c0">
<text x="357.8" y="383.3">RESERVED</text>
<text x="382.3" y="383.3">SPACE</text>
<text x="357.8" y="388.9">FOR</text>
<text x="357.8" y="394.5">CONTROLLED</text>
<text x="387.8" y="394.5">COPY</text>
<text x="357.8" y="400">STAMP</text>
</g>
<text font-size="3.6" fill="#f0f" x="478.3" y="376.1">EXTRUSION MTG BLOCK</text>
<text font-size="3.5" fill="#00f" x="402.4" y="373.3">www.wipropari.com</text>
<g font-size="3.1" fill="#800000">
<text x="565.1" y="353.5">LIMITS</text>
<text x="562" y="371.7">DRAWING TYPE</text>
<text x="437" y="372.3">DESCRIPTION</text>
<text x="436.5" y="380.8">SURFACE AREA</text>
<text x="453.3" y="380.8">SURFACE TREATMENT</text>
<text x="489.7" y="380.8">MACHINING</text>
<text x="509.5" y="380.8">DESIGN UNIT</text>
<text x="530.6" y="380.8">DESIGN UNIT CD.</text>
<text x="558" y="380.6">TEAM NO.</text>
<text x="570.3" y="380.7">SHEET SIZE</text>
<text x="575.6" y="386.1">A2</text>
<text x="436.4" y="391.1">REFERENCE DWG.</text>
<text x="437.8" y="395.5">DRN.BY</text>
<text x="451.4" y="395.4">CHKD.BY</text>
<text x="466.6" y="395.5">APPD.BY</text>
<text x="486.7" y="395.4">MATERIAL</text>
<text x="488.9" y="390.9">PART CLASS.</text>
<text x="515.6" y="390.9">HEAT TREATMENT</text>
<text x="519.6" y="395.9">DRG./PART CODE</text>
<text x="558.9" y="395.5">REV.</text>
<text x="571.4" y="395.6">SCALE</text>
<text x="484.3" y="404.2">NET WEIGHT-Kg</text>
<text x="571.4" y="404.7">SHEET</text>
</g>
<text font-size="3" fill="#800000" x="579.5" y="230.1">°</text>
<g font-size="2.8" fill="#f0f">
<text x="299.1" y="332.1">3.2</text>
<text x="306.7" y="363.6">3.2</text>
<text x="420.5" y="396">PUNE</text>
<text x="437" y="401.2">03006417</text>
<text x="451.3" y="401.2">03004785</text>
<text x="466.3" y="401.2">03002882</text>
</g>
<g font-size="2.8" fill="#800000">
<text x="560.4" y="357.7">Gen Tol.: IS 2102</text>
<text x="399.1" y="376.6">1.ALL DIMENSIONS ARE</text>
<text x="399" y="382.7">2.DO NOT SCALE</text>
<text x="399" y="388.7">3.IF IN DOUBT ,</text>
<text x="399" y="395.4">LOCATION :</text>
<text x="404.2" y="402">ALL RIGHTS OF REPRODUCTION &amp;</text>
<text x="404.7" y="405.4">DISTRIBUTION ARE RESERVED</text>
</g>
<g font-size="2.7" fill="#f0f">
<text x="564.6" y="376.2">MACHINING</text>
<text x="436.9" y="385.4">34.09 in^2</text>
<text x="471.4" y="385.5">#</text>
<text x="498.9" y="385">#</text>
<text x="513.6" y="385.3">WPES</text>
<text x="537.3" y="385.1">0300</text>
<text x="559.7" y="385.1">PL-02</text>
<text x="508.7" y="391.2">B</text>
<text x="559.7" y="391.1">N.A</text>
<text x="493.4" y="399.5">#</text>
<text x="572.8" y="399.7">1 : 1</text>
<text x="436.6" y="408.7">22/05/2024</text>
<text x="450.9" y="408.8">22/05/2024</text>
<text x="466" y="408.9">22/05/2024</text>
<text x="489.6" y="408.5">0.70 kg</text>
<text x="571.4" y="408.7">1 OF 1</text>
</g>
<g font-size="2.7" fill="#800000">
<text x="399.9" y="379.7">IN mm</text>
<text x="399.7" y="385.7">DRAWING.</text>
<text x="399.7" y="391.8">ASK TEAM MEMBER</text>
<text x="400.1" y="402.5">C</text>
</g>
<g font-size="2.5" fill="#800000">
<text x="554.9" y="218.3">DEBURR AND REMOVE SHARP</text>
<text x="555.2" y="221">EDGES UNLESS SHARP EDGE</text>
<text x="556.1" y="227.1">UNSP.RADII</text>
<text x="556.8" y="223.8">REQUIREMENT SPECIFIED</text>
<text x="571.4" y="226.9">UNSP.CHF.</text>
<text x="559.2" y="229.9">0.5 R</text>
<text x="572.3" y="230.1">0.5 X 45</text>
<text x="559.8" y="238">UP TO 10</text>
<text x="576.1" y="238.1">±1.5°</text>
<text x="558.5" y="242.2">10 UP TO 50</text>
<text x="575.5" y="242.3">±0°50'</text>
<text x="557.4" y="250.7">120 UP TO 400</text>
<text x="557.9" y="246.5">50 UP TO 120</text>
<text x="575.5" y="250.7">±0°15'</text>
<text x="575.5" y="246.5">±0°25'</text>
<text x="558.7" y="259.4">0.5 UP TO 3</text>
<text x="559.5" y="263.7">3 UP TO 6</text>
<text x="576.6" y="263.6">±0.2</text>
<text x="576.6" y="259.4">±0.1</text>
<text x="559" y="267.9">6 UP TO 30</text>
<text x="576.6" y="267.9">±0.5</text>
<text x="557.8" y="272.2">30 UP TO 120</text>
<text x="576.6" y="272.2">±0.8</text>
<text x="556.9" y="280.7">315 UP TO 1000</text>
<text x="557.3" y="276.4">120 UP TO 315</text>
<text x="576.6" y="276.4">±1.2</text>
<text x="577.7" y="280.7">±2</text>
<text x="556.4" y="284.9">1000 UP TO 2000</text>
<text x="577.6" y="284.9">±3</text>
<text x="558.9" y="289.2">OVER 2000</text>
<text x="577.7" y="289.3">±4</text>
<text x="560" y="297.9">UP TO 10</text>
<text x="577.1" y="297.9">±1°</text>
<text x="558.5" y="302.1">10 UP TO 50</text>
<text x="575.5" y="302.1">±0°30'</text>
<text x="557.4" y="310.6">120 UP TO 400</text>
<text x="558.2" y="306.3">50 UP TO 120</text>
<text x="575.5" y="310.6">±0°10'</text>
<text x="575.5" y="306.4">±0°20'</text>
<text x="558.8" y="319.2">0.5 UP TO 3</text>
<text x="559.4" y="323.4">3 UP TO 6</text>
<text x="576.6" y="319.2">±0.1</text>
<text x="576.6" y="323.5">±0.1</text>
<text x="558.9" y="327.7">6 UP TO 30</text>
<text x="576.7" y="327.7">±0.2</text>
<text x="557.8" y="332">30 UP TO 120</text>
<text x="576.6" y="332">±0.3</text>
<text x="556.8" y="340.5">315 UP TO 1000</text>
<text x="557.3" y="336.3">120 UP TO 315</text>
<text x="576.6" y="336.3">±0.5</text>
<text x="576.6" y="340.5">±0.8</text>
<text x="556.2" y="344.7">1000 UP TO 2000</text>
<text x="576.6" y="344.7">±1.2</text>
<text x="558.9" y="349">OVER 2000</text>
<text x="577.6" y="349">±2</text>
</g>
<g font-size="2.5" fill="#f0f">
<text x="415.2" y="346.4">.</text>
<text x="530.3" y="346.5">.</text>
<text x="545.9" y="346.4">.</text>
<text x="415.2" y="351.5">.</text>
<text x="530" y="351.3">.</text>
<text x="545.9" y="351.4">.</text>
</g>
<g font-size="2.4" fill="#f0f">
<text x="7.7" y="382.7" transform="rotate(-90 7.7 382.7)">Uploading\2022-23\P23Y5\P23Y5B037005.dft</text>
<text x="7.7" y="409.8" transform="rotate(-90 7.7 409.8)">\\srv01102\ExDM</text>
</g>
<g font-size="2.1" fill="#800000">
<text x="558.5" y="232.4">UNSPECIFIED TOL.(FAB)</text>
<text x="559.5" y="234.7">FOR ANGULAR IN mm.</text>
<text x="558.6" y="253.9">UNSPECIFIED TOL.(FAB)</text>
<text x="560.7" y="256.3">FOR LINEAR IN mm.</text>
<text x="558.7" y="292.3">UNSPECIFIED TOL.(M/C)</text>
<text x="559.6" y="294.7">FOR ANGULAR IN mm.</text>
<text x="558.7" y="313.7">UNSPECIFIED TOL.(M/C)</text>
<text x="560.6" y="316.1">FOR LINEAR IN mm.</text>
</g>
</svg>
